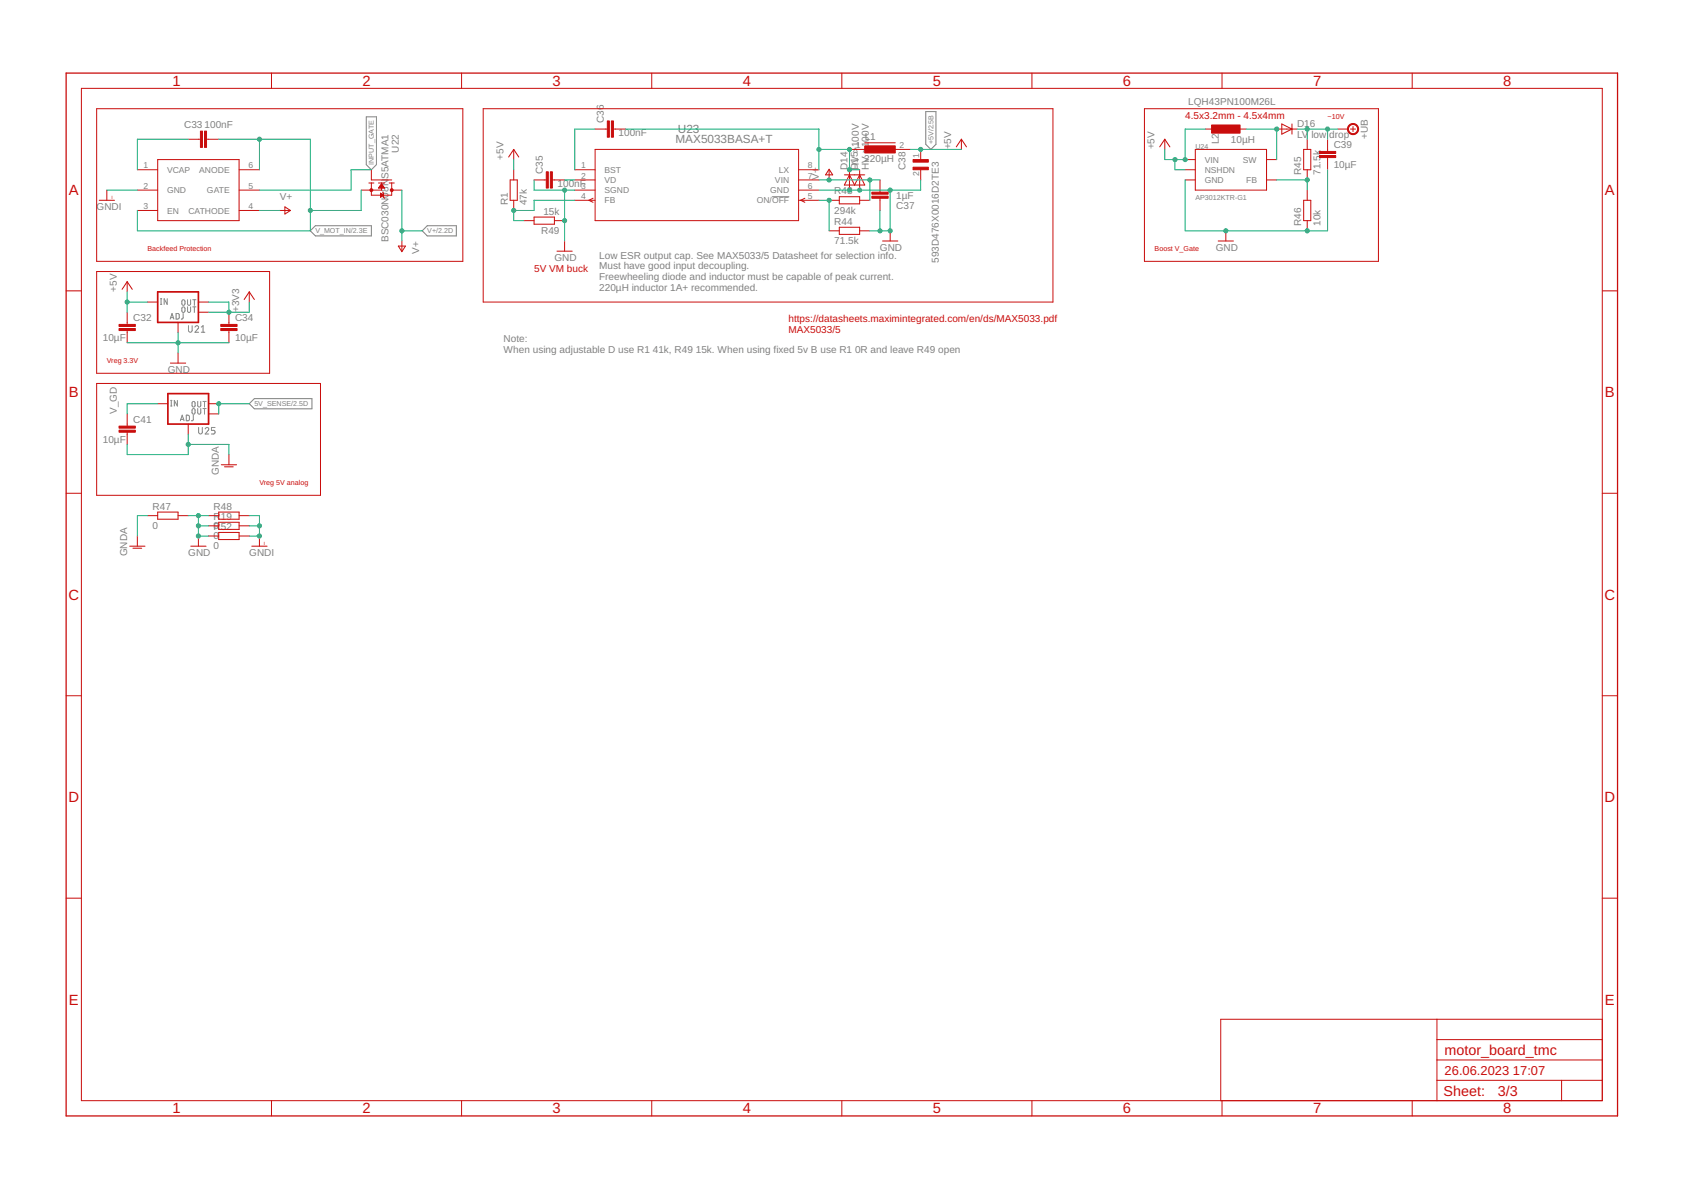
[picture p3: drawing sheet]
<svg xmlns="http://www.w3.org/2000/svg" width="420mm" height="297mm" viewBox="0 0 420 297" stroke-linecap="round" stroke-linejoin="round" font-family="sans-serif">
<g fill="none" stroke="#808080" stroke-width=".25">
<path d="M91.4 29.2h2.6v11.9l-1.3 1.3-1.3-1.3zM231.1 27.9h2.6v8.1l-1.3 1.3-1.3-1.3zM78.7 56.3h14v2.6h-14l-1.2-1.3zM106.7 56.3h7.2v2.6h-7.2l-1.3-1.3zM192.7 49.1h4.3M40.1 76h.3M40.1 74.6h.3M40.2 74.6v1.4M41.7 74.6v1.4l-.7-1.4v1.4M42.5 79.7l.4-1.4 .5 1.4M42.6 79.3h.7M44 78.3h.5l.2 .2v.9l-.2 .2-.5 .1z"/>
<path d="M45.5 76.7h.6l.1 .9a.39 .39 0 0 1-.4 .4 .39 .39 0 0 1-.4-.4zM45.5 74.9h.6l.1 .9a.39 .39 0 0 1-.4 .4 .39 .39 0 0 1-.4-.4zM45.7 78.3v1.2l-.4 .2M46.8 76.6v1a.38 .38 0 0 0 .4 .4 .38 .38 0 0 0 .4-.4v-1M46.8 74.8v1a.38 .38 0 0 0 .4 .4 .38 .38 0 0 0 .4-.4v-1M48.1 76.6h.8M48.1 74.8h.8M48.5 74.8v1.4M48.5 76.6v1.4M42.6 99.9h.3M42.8 99.9v1.4M44.3 99.9v1.4l-.8-1.4v1.4"/>
<path d="M47.1 81.3v1.2a.46 .46 0 0 0 .4 .4 .46 .46 0 0 0 .5-.4v-1.2M48.7 81.7a.44 .44 0 0 1 .6-.4 .44 .44 0 0 1 .1 .7l-.7 .9h.9M50.2 82.9h.9M50.2 81.7l.5-.4v1.6M42.6 101.3h.3M45 105l.5-1.4 .5 1.4M45.1 104.7h.7M46.5 103.6l.6 .1 .2 .2v.9l-.2 .2h-.6zM48 102.1l.3-.1 .3 .1 .1 .9a.38 .38 0 0 1-.4 .4 .38 .38 0 0 1-.4-.4zM48 100.3l.3-.1 .3 .1 .1 .9a.38 .38 0 0 1-.4 .4 .38 .38 0 0 1-.4-.4zM48.3 103.6v1.1l-.5 .3M49.4 102v1a.38 .38 0 0 0 .3 .4 .38 .38 0 0 0 .4-.4v-1"/>
<path d="M49.4 100.2v1a.38 .38 0 0 0 .3 .4 .38 .38 0 0 0 .4-.4v-1M49.6 106.7v1.2a.46 .46 0 0 0 .4 .4 .46 .46 0 0 0 .5-.4v-1.2M50.7 102h.8M50.7 100.2h.8M51.1 100.2v1.4M51.1 102v1.4M51.2 107.1a.44 .44 0 0 1 .7-.4 .44 .44 0 0 1 .1 .7l-.8 .9h.9M53.7 106.7h-.9v.7h.5a.46 .46 0 0 1 .4 .5 .46 .46 0 0 1-.4 .4h-.5M62.2 100.8l1.3-1.3h14.4v2.5h-14.4z"/>
</g>
<g fill="none" stroke="#c90d0c" stroke-width=".25">
<path d="M67.8 18.2v3.9M115.2 18.2v3.9M162.7 18.2v3.9M210.2 18.2v3.9M257.6 18.2v3.9M305.1 18.2v3.9M352.6 18.2v3.9M20.3 22.1h379.7v252.6h-379.7zM24.1 27.1h91.4v38.1h-91.4zM39.4 39.8h20.3v15.3h-20.3zM47 34.8h3M51.6 34.8h3"/>
<path d="M120.6 27.1h142.3v48.3h-142.3zM128.2 37.3l1.3 1.9M128.2 37.3l-1.2 1.9M128.2 37.3v2.5M148.6 37.3h50.8v17.8h-50.8zM148.6 32.2h3M153.1 32.2h3.1M212.1 37.3h5M215.9 35.6h7.6M222.2 37.3h5.1M229.8 37.3v2.5M240 34.8l1.3 1.9"/>
<path d="M240 34.8l-1.3 1.9M240 34.8v2.5M285.7 27.1h58.4v38.1h-58.4zM290.8 34.8l1.3 1.9M290.8 34.8l-1.3 1.9M290.8 34.8v2.5M295.9 39.8h2.5M298.4 37.3h17.8v10.2h-17.8zM300.9 32.2h2.6M308.6 32.2h2.5M316.2 39.8h2.5M318.7 32.2h5.1"/>
<path d="M320 30.9l2.5 1.3-2.5 1.3zM322.5 30.9v2.6M325.5 37.3h1.7v5.1h-1.7zM326.3 34.8v2.5M331.4 34.8v3M331.4 39.3v3.1M334 32.2h2.5M337.1 32.2h1.3M337.8 31.6v1.3M24.8 50h3.8M26.7 47.5v2.5M34.3 47.5h5.1"/>
<path d="M34.3 42.4h5.1M34.3 52.5h5.1M59.7 47.5h5.1M59.7 42.4h5.1M59.7 52.5h5.1M69.8 52.5h2.6M71.1 51.6l1.4 .9-1.4 .9zM92.1 45.7h1.2M92.7 42.4v2.5h5.1M92.7 45.7v3h5.1v-3M94.5 45.7h1.5M94.6 46.8h1.3"/>
<path d="M94.7 46.7h1.1M94.7 46.6h1M94.8 46.5h.9M94.9 46.4h.6M95 48.2l.8 .5-.8 .5zM95 49.1h.1M95 49h.3M95 48.9h.5M95 48.6h.6M95 48.5h.4M95 48.4h.3M95 48.3h.1"/>
<path d="M95 46.2h.5M95.1 46.1h.3M95.2 46h.1M95.2 45.7v1.8h-5M95.2 45.9l.8 1h-1.5zM95.5 48l.3 .2v1l.2 .3M97.2 45.7h1.2M97.8 47.5h2.5M127.4 44.9h1.7v5.1h-1.7zM128.2 42.4v2.5M128.2 50v2.5M130.8 55.1h2.5"/>
<path d="M133.3 44.9h3.1M133.3 54.2h5.1v1.8h-5.1zM137.9 44.9h3M138.4 55.1h2.5M143.5 47.5h5.1M143.5 44.9h5.1M143.5 42.4h5.1M143.5 50h5.1M148.1 49.5l-1.1 .5 1.1 .5M199.4 47.5h5M199.4 44.9h5M199.4 42.4h5"/>
<path d="M199.4 50h5M200.9 49.5l-1 .5 1 .5M207 50h2.5M207 42.2l.9 1.4h-1.8zM207 42.4v2.5M207 57.6h2.5M209.5 49.1h5.1v1.8h-5.1zM209.5 56.7h5.1v1.8h-5.1zM210.8 43.6h5.1M212.1 43.6l1.2 2.6 1.3-2.6 1.3 2.6h-5.1zM212.1 42.4v5.1M214.6 50h2.5"/>
<path d="M214.6 42.4v5.1M214.6 57.6h2.5M219.7 44.9v3.1M219.7 49.5v3M222.2 57.6v2.6M229.8 42.4v2.5M295.9 44.9h2.5M295.9 42.4h2.5M306 57.6v2.6M316.2 44.9h2.5M325.5 50h1.7v5.1h-1.7zM326.3 42.4v2.5"/>
<path d="M326.3 47.5v2.5M326.3 55.1v2.5M16.5 72.6h3.8M24.1 67.8h43.2v25.4h-43.2zM31.7 70.3v2.6M31.7 77.9v3.1M31.7 70.3l1.3 1.9M31.7 70.3l-1.2 1.9M36.8 75.4h2.6M49.5 75.4h2.6M49.5 77.9h2.6M57.1 77.9v3.1"/>
<path d="M62.2 72.9l1.3 1.9M62.2 72.9l-1.2 1.9M62.2 72.9v2.5M99.4 61.4h1.8l-.9 1.4zM100.3 60.2v2.5M139 62.7h3.9M140.9 60.2v2.5M220.3 60.2h3.8M304.1 60.2h3.8M400 72.6h3.8M24.1 95.7h55.9v27.9h-55.9zM31.7 82.5v3.1"/>
<path d="M42.5 90.6h3.9M44.4 80.5v2.5M44.4 88.1v2.5M57.1 82.5v3.1M31.7 103.3v3.1M31.7 107.9v3M39.4 100.8h2.5M47 105.9v2.5M52.1 100.8h2.5M52.1 103.3h2.5M55.2 116h3.9M56 116.5h2.2"/>
<path d="M57.1 113.5v2.5M16.5 123.1h3.8M32.4 136.3h3.8M33.2 136.8h2.2M34.3 133.8v2.5M36.8 128.7h2.6M39.4 127.8h5v1.8h-5zM44.4 128.7h2.6M47.6 136.3h3.8M49.5 133.8v2.5M52.1 128.7h2.5M52.1 131.3h2.5"/>
<path d="M52.1 133.8h2.5M54.6 127.8h5.1v1.8h-5.1zM54.6 130.4h5.1v1.7h-5.1zM54.6 132.9h5.1v1.8h-5.1zM59.7 128.7h2.5M59.7 131.3h2.5M59.7 133.8h2.5M62.9 136.3h3.8M64.8 133.8v2.5M400 123.1h3.8M16.5 173.7h3.8M400 173.7h3.8"/>
<path d="M16.5 224.2h3.8M400 224.2h3.8M358.7 254.4v20.3M358.7 259.5h41.3M400 254.4h-95.2v20.3M67.8 274.7v3.9M115.2 274.7v3.9M162.7 274.7v3.9M210.2 274.7v3.9M257.6 274.7v3.9M305.1 274.7v3.9M352.6 274.7v3.9"/>
<path d="M358.7 269.7h41.3M358.7 264.6h41.3M389.8 269.7v5"/>
</g>
<g fill="#c90d0c" stroke="#c90d0c" stroke-width=".25">
<path d="M336.8 31.3a1.4 1.4 0 0 1 2.2 .2 1.4 1.4 0 0 1-.8 2.1 1.4 1.4 0 0 1-1.8-1.4h.2a1.15 1.15 0 0 1 1.6-1.1 1.15 1.15 0 0 1 .3 1.9 1.15 1.15 0 0 1-1.8-.5l-.1-.3h-.2z" fill-rule="evenodd"/>
<circle cx="92.7" cy="47.5" r=".36"/>
<circle cx="97.8" cy="47.5" r=".36"/>
</g>
<g fill="#c90d0c" stroke="#c90d0c" stroke-width=".25">
<path d="M55.1 82h4.1v.5h-4.1z"/>
<path d="M55.1 81h4.1v.5h-4.1z"/>
<path d="M329.4 38.8h4.1v.5h-4.1z"/>
<path d="M329.4 37.8h4.1v.5h-4.1z"/>
<path d="M302.5 31.2h7.1v2h-7.1z"/>
<path d="M29.7 82h4.1v.5h-4.1z"/>
<path d="M29.7 81h4.1v.5h-4.1z"/>
<path d="M215.9 36.4h7.6v1.8h-7.6z"/>
<path d="M51.1 32.7h.5v4.1h-.5z"/>
<path d="M50 32.7h.5v4.1h-.5z"/>
<path d="M137.4 42.9h.5v4h-.5z"/>
<path d="M136.4 42.9h.5v4h-.5z"/>
<path d="M152.6 30.2h.5v4h-.5z"/>
<path d="M151.6 30.2h.5v4h-.5z"/>
<path d="M217.7 48h4v.5h-4z"/>
<path d="M217.7 49h4v.5h-4z"/>
<path d="M227.9 41.7h3.9v.7h-3.9z"/>
<path d="M227.9 39.8h3.9v.7h-3.9z"/>
<path d="M29.7 107.4h4.1v.5h-4.1z"/>
<path d="M29.7 106.4h4.1v.5h-4.1z"/>
</g>
<path d="M16.5 18.2h387.3v260.4h-387.3z" fill="none" stroke="#c90d0c" stroke-width=".32"/>
<path d="M39.4 72.9h10.1v7.6h-10.1zM41.9 98.3h10.2v7.6h-10.2z" fill="none" stroke="#c90d0c" stroke-width=".42"/>
<g fill="none" stroke="#0dab76" stroke-width=".25">
<path d="M47 34.8h-12.7v7.6M54.6 34.8h22.9v22.8h-43.2v-5.1M64.8 34.8v7.6M128.2 39.8v2.6M148.6 32.2h-5.1v10.2M156.2 32.2h48.2v10.2M204.4 37.3h7.7v5.1h2.5M227.3 37.3h12.7M293.3 39.8v2.6h2.6M300.9 32.2h-5v7.6h-5.1v-2.5M311.1 32.2h7.6v7.6M323.8 32.2h10.2"/>
<path d="M326.3 32.2v2.6M331.4 32.2v2.6M26.7 47.5h7.6M64.8 52.5h5M90.2 47.5v5h-12.7M92.7 42.4h-5.1v5.1h-22.8M100.3 57.6h5.1M100.3 47.5v12.7M133.3 44.9v2.6h10.2M140.9 47.5v12.7M140.9 44.9h2.6M143.5 50h-10.2v2.5h-5.1v2.6h2.6"/>
<path d="M204.4 44.9h15.3M204.4 50h2.6v7.6M217.1 44.9v5.1M219.7 52.5v5.1M222.2 47.5v10.1h-5.1M229.8 44.9v2.6h-25.4M318.7 44.9h7.6v2.6M331.4 42.4v15.2h-35.5v-12.7M31.7 75.4h5.1M31.7 72.9v5M52.1 75.4h5v2.5M62.2 75.4v2.5h-10.1"/>
<path d="M31.7 85.6h25.4M44.4 83v5.1M39.4 100.8h-7.7v2.5M47 110.9h10.1v2.6M47 108.4v5.1h-15.3v-2.6M62.2 100.8h-7.6v2.5M36.8 128.7h-2.5v5.1M47 128.7h5.1M49.5 128.7v5.1h2.6M49.5 131.3h2.6M62.2 128.7h2.6v5.1h-2.6M62.2 131.3h2.6"/>
</g>
<g fill="#0dab76" stroke="#0dab76" stroke-width=".25">
<circle cx="326.3" cy="57.6" r=".51"/>
<circle cx="306" cy="57.6" r=".51"/>
<circle cx="44.4" cy="85.6" r=".51"/>
<circle cx="140.9" cy="47.5" r=".51"/>
<circle cx="140.9" cy="55.1" r=".51"/>
<circle cx="212.1" cy="47.5" r=".51"/>
<circle cx="222.2" cy="57.6" r=".51"/>
<circle cx="222.2" cy="47.5" r=".51"/>
<circle cx="219.7" cy="57.6" r=".51"/>
<circle cx="214.6" cy="47.5" r=".51"/>
<circle cx="49.5" cy="128.7" r=".51"/>
<circle cx="49.5" cy="131.3" r=".51"/>
<circle cx="49.5" cy="133.8" r=".51"/>
<circle cx="100.3" cy="57.6" r=".51"/>
<circle cx="207" cy="44.9" r=".51"/>
<circle cx="217.1" cy="44.9" r=".51"/>
<circle cx="64.8" cy="34.8" r=".51"/>
<circle cx="77.5" cy="52.5" r=".51"/>
<circle cx="57.1" cy="77.9" r=".51"/>
<circle cx="326.3" cy="32.2" r=".51"/>
<circle cx="331.4" cy="32.2" r=".51"/>
<circle cx="326.3" cy="44.9" r=".51"/>
<circle cx="318.7" cy="32.2" r=".51"/>
<circle cx="212.1" cy="37.3" r=".51"/>
<circle cx="204.4" cy="37.3" r=".51"/>
<circle cx="212.1" cy="42.4" r=".51"/>
<circle cx="207" cy="50" r=".51"/>
<circle cx="64.8" cy="131.3" r=".51"/>
<circle cx="64.8" cy="133.8" r=".51"/>
<circle cx="47" cy="110.9" r=".51"/>
<circle cx="54.6" cy="100.8" r=".51"/>
<circle cx="229.8" cy="37.3" r=".51"/>
<circle cx="295.9" cy="39.8" r=".51"/>
<circle cx="293.3" cy="39.8" r=".51"/>
<circle cx="31.7" cy="75.4" r=".51"/>
<circle cx="128.2" cy="52.5" r=".51"/>
</g>
<g font-size="3.7" fill="#c90d0c">
<text x="43" y="21.4">1</text>
<text x="90.5" y="21.4">2</text>
<text x="138" y="21.4">3</text>
<text x="185.4" y="21.4">4</text>
<text x="232.9" y="21.4">5</text>
<text x="280.3" y="21.4">6</text>
<text x="327.8" y="21.4">7</text>
<text x="375.3" y="21.4">8</text>
<text x="17.2" y="48.6">A</text>
<text x="400.7" y="48.6">A</text>
<text x="17.2" y="99.2">B</text>
<text x="400.7" y="99.2">B</text>
<text x="17.1" y="149.7">C</text>
<text x="400.6" y="149.7">C</text>
<text x="17.1" y="200.2">D</text>
<text x="400.6" y="200.2">D</text>
<text x="17.2" y="250.8">E</text>
<text x="400.7" y="250.8">E</text>
<text x="43" y="277.9">1</text>
<text x="90.5" y="277.9">2</text>
<text x="138" y="277.9">3</text>
<text x="185.4" y="277.9">4</text>
<text x="232.9" y="277.9">5</text>
<text x="280.3" y="277.9">6</text>
<text x="327.8" y="277.9">7</text>
<text x="375.3" y="277.9">8</text>
</g>
<g font-size="3.6" fill="#c90d0c">
<text x="360.6" y="263.3">motor_board_tmc</text>
<text x="360.4" y="273.6">Sheet:</text>
<text x="374" y="273.5">3/3</text>
</g>
<g font-size="3.2" fill="#c90d0c">
<text x="360.6" y="268.4">26.06.2023</text>
<text x="377.7" y="268.4">17:07</text>
</g>
<g font-size="2.9" fill="#808080">
<text x="168.6" y="35.8">MAX5033BASA+T</text>
<text x="169.2" y="33.3">U23</text>
</g>
<g font-size="2.5" fill="#c90d0c">
<text x="295.9" y="29.7">4.5x3.2mm - 4.5x4mm</text>
<text x="133.3" y="67.8">5V VM buck</text>
<text x="196.8" y="80.3">https://datasheets.maximintegrated.com/en/ds/MAX5033.pdf</text>
<text x="196.8" y="83">MAX5033/5</text>
</g>
<g font-size="2.5" fill="#808080">
<text x="296.6" y="26.1">LQH43PN100M26L</text>
<text x="46" y="31.8">C33</text>
<text x="51" y="31.8">100nF</text>
<text x="150.7" y="30.7" transform="rotate(-90 150.7 30.7)">C36</text>
<text x="154.4" y="33.9">100nF</text>
<text x="215.9" y="35">L1</text>
<text x="216.9" y="35.3" transform="rotate(-90 216.9 35.3)">00V</text>
<text x="307.3" y="35.8">10µH</text>
<text x="323.8" y="34.5">LV</text>
<text x="323.8" y="31.7">D16</text>
<text x="327.4" y="34.5">low</text>
<text x="331.8" y="34.5">drop</text>
<text x="341.5" y="34.6" transform="rotate(-90 341.5 34.6)">+UB</text>
<text x="99.6" y="38.1" transform="rotate(-90 99.6 38.1)">U22</text>
<text x="125.7" y="39.8" transform="rotate(-90 125.7 39.8)">+5V</text>
<text x="214.4" y="36.7" transform="rotate(-90 214.4 36.7)">100V</text>
<text x="215.7" y="40.3">220µH</text>
<text x="216.9" y="36.7" transform="rotate(-90 216.9 36.7)">1</text>
<text x="237.5" y="37.3" transform="rotate(-90 237.5 37.3)">+5V</text>
<text x="288.3" y="37.3" transform="rotate(-90 288.3 37.3)">+5V</text>
<text x="304.3" y="36" transform="rotate(-90 304.3 36)">L2</text>
<text x="329.7" y="38.8" transform="rotate(-90 329.7 38.8)">k</text>
<text x="333" y="42">10µF</text>
<text x="333" y="36.9">C39</text>
<text x="97" y="44.7" transform="rotate(-90 97 44.7)">S5ATMA1</text>
<text x="135.5" y="43.4" transform="rotate(-90 135.5 43.4)">C35</text>
<text x="139.2" y="46.6">100nF</text>
<text x="204.4" y="44.9" transform="rotate(-90 204.4 44.9)">V+</text>
<text x="211.6" y="42.4" transform="rotate(-90 211.6 42.4)">D14</text>
<text x="214.1" y="42.4" transform="rotate(-90 214.1 42.4)">D15&gt;</text>
<text x="214.4" y="42.4" transform="rotate(-90 214.4 42.4)">HV</text>
<text x="216.9" y="42.4" transform="rotate(-90 216.9 42.4)">HV &gt;</text>
<text x="226" y="42.4" transform="rotate(-90 226 42.4)">C38</text>
<text x="324.9" y="43.6" transform="rotate(-90 324.9 43.6)">R45</text>
<text x="329.7" y="43.6" transform="rotate(-90 329.7 43.6)">71.5</text>
<text x="24.1" y="52.5">GNDI</text>
<text x="69.8" y="50">V+</text>
<text x="126.8" y="51.3" transform="rotate(-90 126.8 51.3)">R1</text>
<text x="131.6" y="51.3" transform="rotate(-90 131.6 51.3)">47k</text>
<text x="135.6" y="53.5">15k</text>
<text x="208.3" y="53.3">294k</text>
<text x="208.3" y="48.5">R43</text>
<text x="223.7" y="49.6">1µF</text>
<text x="223.7" y="52.2">C37</text>
<text x="135.1" y="58.3">R49</text>
<text x="208.3" y="56.1">R44</text>
<text x="324.9" y="56.3" transform="rotate(-90 324.9 56.3)">R46</text>
<text x="329.7" y="56.3" transform="rotate(-90 329.7 56.3)">10k</text>
<text x="97" y="60.5" transform="rotate(-90 97 60.5)">BSC030N08N</text>
<text x="104.6" y="63.3" transform="rotate(-90 104.6 63.3)">V+</text>
<text x="138.4" y="65.2">GND</text>
<text x="149.6" y="64.6">Low ESR output cap. See MAX5033/5 Datasheet for selection info.</text>
<text x="208.3" y="60.9">71.5k</text>
<text x="219.7" y="62.7">GND</text>
<text x="234.4" y="65.6" transform="rotate(-90 234.4 65.6)">593D476X0016D2TE3</text>
<text x="303.5" y="62.7">GND</text>
<text x="149.6" y="67.3">Must have good input decoupling.</text>
<text x="149.6" y="69.9">Freewheeling diode and inductor must be capable of peak current.</text>
<text x="29.2" y="72.8" transform="rotate(-90 29.2 72.8)">+5V</text>
<text x="59.7" y="77.9" transform="rotate(-90 59.7 77.9)">+3V3</text>
<text x="149.6" y="72.6">220µH inductor 1A+ recommended.</text>
<text x="33.3" y="80.1">C32</text>
<text x="58.7" y="80.1">C34</text>
<text x="25.7" y="85.2">10µF</text>
<text x="58.7" y="85.2">10µF</text>
<text x="125.7" y="85.4">Note:</text>
<text x="125.7" y="88.1">When using adjustable D use R1</text>
<text x="163" y="88.1">41k, R49</text>
<text x="173.7" y="88.1">15k. When using fixed 5v B use R1</text>
<text x="213.5" y="88.1">0R and leave R49 open</text>
<text x="41.9" y="93.2">GND</text>
<text x="29.2" y="103.3" transform="rotate(-90 29.2 103.3)">V_GD</text>
<text x="33.3" y="105.5">C41</text>
<text x="25.7" y="110.6">10µF</text>
<text x="54.6" y="118.6" transform="rotate(-90 54.6 118.6)">GNDA</text>
<text x="38.1" y="127.2">R47</text>
<text x="53.3" y="127.2">R48</text>
<text x="53.3" y="129.8">R19</text>
<text x="38.1" y="132">0</text>
<text x="53.3" y="132">0</text>
<text x="53.3" y="134.6">0</text>
<text x="53.3" y="137.1">0</text>
<text x="53.3" y="132.3">R52</text>
<text x="31.7" y="138.9" transform="rotate(-90 31.7 138.9)">GNDA</text>
<text x="47" y="138.9">GND</text>
<text x="62.2" y="138.9">GNDI</text>
</g>
<g font-size="2.1" fill="#808080">
<text x="213.6" y="36.9">1</text>
<text x="224.6" y="36.9">2</text>
<text x="229.5" y="39.5" transform="rotate(-90 229.5 39.5)">1</text>
<text x="300.8" y="40.6">VIN</text>
<text x="310.3" y="40.6">SW</text>
<text x="35.8" y="42">1</text>
<text x="35.8" y="47.1">2</text>
<text x="41.7" y="43.1">VCAP</text>
<text x="49.7" y="43.1">ANODE</text>
<text x="62" y="42">6</text>
<text x="62" y="47.1">5</text>
<text x="145.1" y="42">1</text>
<text x="145.1" y="44.6">2</text>
<text x="145.1" y="47.1">3</text>
<text x="150.9" y="43.1">BST</text>
<text x="150.9" y="45.7">VD</text>
<text x="193.5" y="45.7">VIN</text>
<text x="194.4" y="43.1">LX</text>
<text x="201.7" y="47.1">6</text>
<text x="201.7" y="44.6">7</text>
<text x="201.7" y="42">8</text>
<text x="229.5" y="43.9" transform="rotate(-90 229.5 43.9)">2</text>
<text x="300.8" y="43.1">NSHDN</text>
<text x="300.8" y="45.7">GND</text>
<text x="311.1" y="45.7">FB</text>
<text x="35.8" y="52.2">3</text>
<text x="41.7" y="48.2">GND</text>
<text x="41.7" y="53.3">EN</text>
<text x="47" y="53.3">CATHODE</text>
<text x="51.7" y="48.2">GATE</text>
<text x="62" y="52.2">4</text>
<text x="145.1" y="49.6">4</text>
<text x="150.9" y="48.2">SGND</text>
<text x="150.9" y="50.8">FB</text>
<text x="188.9" y="50.8">ON/OFF</text>
<text x="192.3" y="48.2">GND</text>
<text x="201.7" y="49.6">5</text>
</g>
<g font-size="1.8" fill="#c90d0c">
<text x="331.4" y="29.7">~10V</text>
<text x="36.8" y="62.7">Backfeed Protection</text>
<text x="288.3" y="62.7">Boost V_Gate</text>
<text x="26.7" y="90.6">Vreg 3.3V</text>
<text x="64.8" y="121.1">Vreg 5V analog</text>
</g>
<g font-size="1.8" fill="#808080">
<text x="93.3" y="41.1" transform="rotate(-90 93.3 41.1)">INPUT_GATE</text>
<text x="233" y="36" transform="rotate(-90 233 36)">+5V/2.5B</text>
<text x="298.4" y="37.3">U24</text>
<text x="298.4" y="50">AP3012KTR-G1</text>
<text x="78.7" y="58.2">V_MOT_IN/2.3E</text>
<text x="106.7" y="58.2">V+/2.2D</text>
<text x="63.5" y="101.4">5V_SENSE/2.5D</text>
</g>
<g font-size="1.1" fill="#c90d0c">
<text x="27.8" y="49.7">I</text>
<text x="65.9" y="136.1">I</text>
</g>
</svg>
